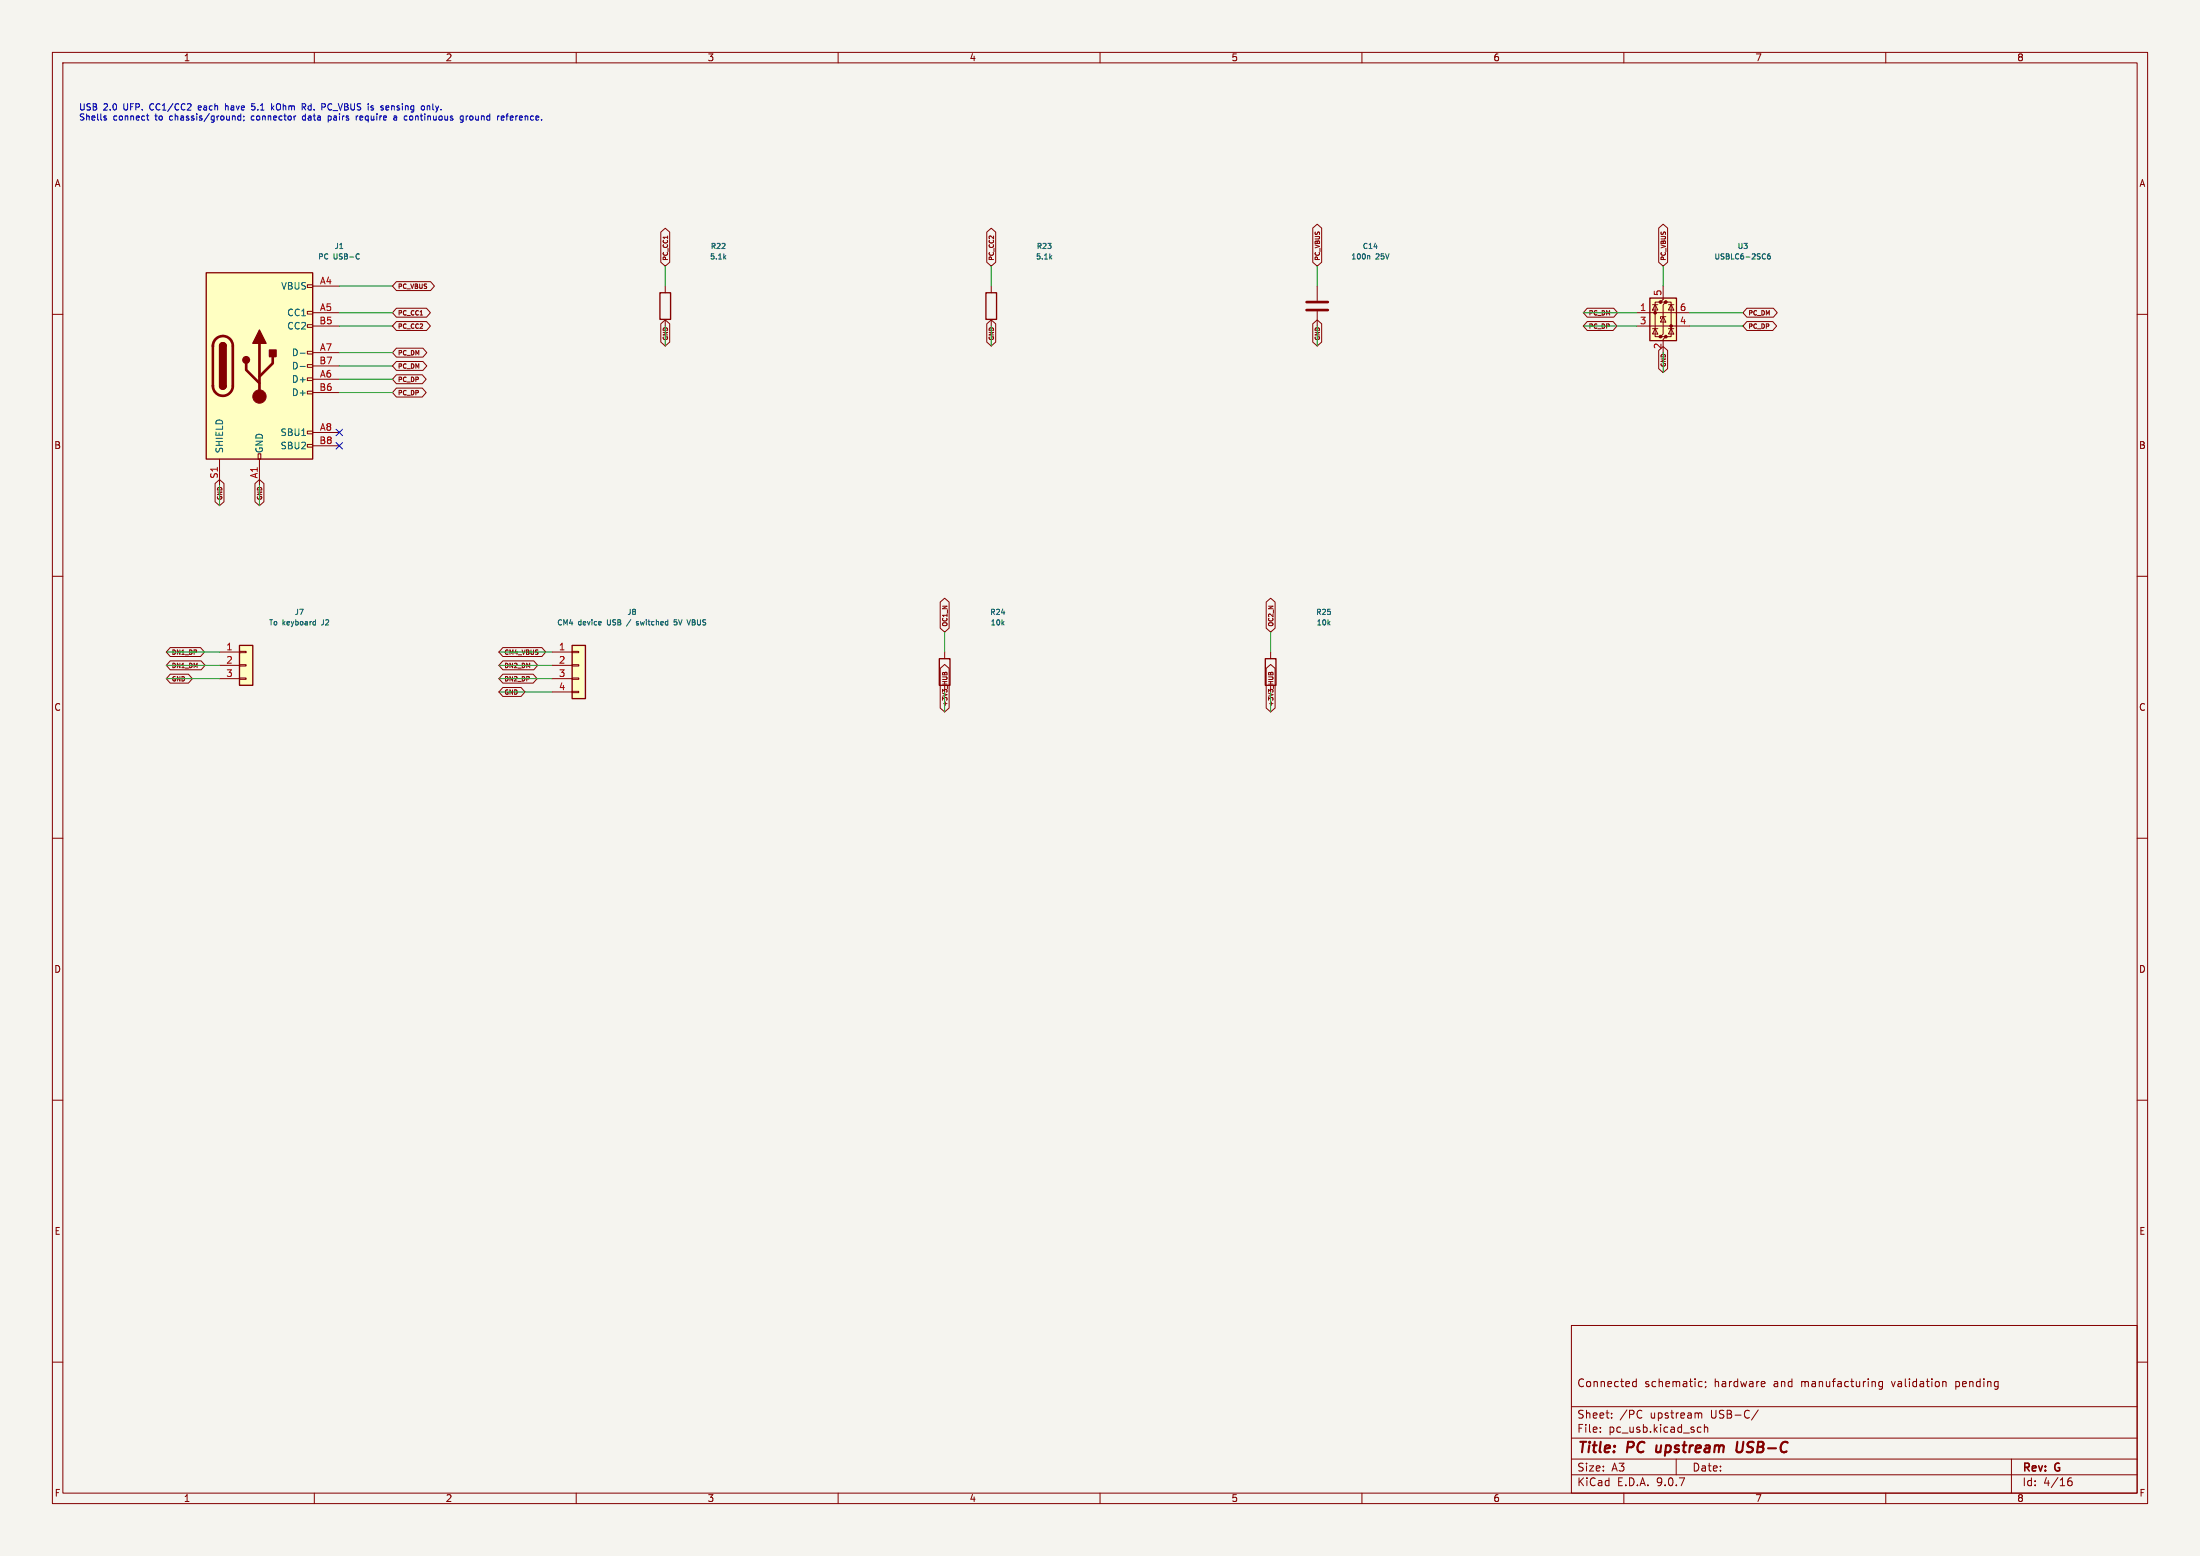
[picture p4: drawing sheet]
<svg xmlns="http://www.w3.org/2000/svg" width="420mm" height="297mm" viewBox="0 0 420 297" stroke-linecap="round" stroke-linejoin="round" font-family="sans-serif">
<path d="M0 0h420v297h-420z" fill="#f5f4ef" stroke="#f5f4ef" stroke-width=".19"/>
<g fill="none" stroke="#840000" stroke-width=".19">
<path d="M10 10h400v277h-400zM12 12h396v273h-396zM60 10v2M110 10v2M160 10v2M210 10v2M260 10v2M310 10v2M360 10v2M127 54.6v1.3M189.2 54.6v1.3M251.5 54.6v2.8"/>
<path d="M251.5 59.4v2.8M10 60h2M127 61v1.2M189.2 61v1.2M408 60h2M10 110h2M408 110h2M180.3 124.5v1.2M10 160h2M408 160h2M10 210h2M408 210h2"/>
<path d="M300 253h108v32h-108zM10 260h2M300 278.5h108M300 274.5h108M300 268.5h108M305.5 273.2v.2M305.5 272.5v.1M307.7 270.5v.2M307.7 269.8v.1M311.7 264.4l.2 .3 .5-.1M312.4 263.2v1.5M312.4 263.8l-.5-.1-.2 .3"/>
<path d="M313.2 269.2l.2 .1M313.4 270.5l-.2 .2M320 278.5v3M324.2 273.3h.5M324.2 272.5h.5M324.3 269.8h.5l.1 .9M324.4 264.6h.5M324.4 263.8h.5M325.4 272.5l.2-.1 .3 .1 .1 .9M325.4 271.9v1.5M325.6 263.8v.1M325.7 264.6l-.2 .3"/>
<path d="M335.7 269.1l-1.3 1.9M336.4 263.7l.5 .1v.2l-.7 .2M336.9 264.6l-.5 .1M357.9 263.8l.1 .9M359.4 263.8l-.5-.1-.2 .3 .1 .6h.6M359.4 263.7v1.2l-.3 .3-.4-.1M370.9 263.8h.5l.1 .9M384 278.5v6.5M408 260h2M60 285v2M110 285v2M160 285v2"/>
<path d="M210 285v2M260 285v2M300 281.5h108M310 285v2M360 285v2M394.7 282.9l.3-.2h.4l.2 .2v.4l-.3 .3-.4-.1-.2-.2M395.4 282.1a.59 .59 0 0 0-.7 .6"/>
</g>
<path d="M316.3 275.9l-.2 1 .3 .3M331.7 275.2l-.2 1.6 .1 .3a.66 .66 0 0 0 .9-.1" fill="none" stroke="#840000" stroke-width=".4"/>
<path d="M126 55.9h2v5.1h-2zM188.2 55.9h2v5.1h-2zM179.3 125.7h2.1v5.1h-2.1z" fill="none" stroke="#840000" stroke-width=".25"/>
<path d="M249.4 57.7h4.1M249.4 59.2h4.1" fill="none" stroke="#840000" stroke-width=".51"/>
<path d="M138.3 49.1l.3 .3M138.6 48.8l-.4 .4M200.5 49.1l.3 .3M200.8 48.8l-.4 .4M261.2 48.8l.3 .1v.5" fill="none" stroke="#006464" stroke-width=".19"/>
<path d="M109.2 123.2h2.6v10.2h-2.6z" fill="#ffffc2"/>
<path d="M109.2 123.2h2.6v10.2h-2.6zM241.6 125.7h2v5.1h-2z" fill="none" stroke="#840000" stroke-width=".25"/>
<path d="M105.4 124.5h3.8M105.4 127h3.8M105.4 129.5h3.8M105.4 132.1h3.8M109.2 124.3h1.3v.3h-1.3zM109.2 126.9h1.3v.2h-1.3zM109.2 129.4h1.3v.3h-1.3zM109.2 132h1.3v.2h-1.3zM242.6 124.5v1.2" fill="none" stroke="#840000" stroke-width=".19"/>
<path d="M120.4 118.2l-.8 1.3M121.5 119.2l.3 .1M121.8 118.6l-.3 .2 .3 .2M129.2 118.3h-.5v.5l.4-.1 .1 .2M129.2 119.1l-.1 .2-.4-.1M131.8 118.3l-.3 1" fill="none" stroke="#006464" stroke-width=".19"/>
<path d="M45.7 123.2h2.6v7.6h-2.6z" fill="#ffffc2"/>
<path d="M45.7 123.2h2.6v7.6h-2.6z" fill="none" stroke="#840000" stroke-width=".25"/>
<path d="M41.9 124.5h3.8M41.9 127h3.8M41.9 129.5h3.8M45.7 124.3h1.3v.3h-1.3zM45.7 126.9h1.3v.2h-1.3zM45.7 129.4h1.3v.3h-1.3z" fill="none" stroke="#840000" stroke-width=".19"/>
<path d="M59.9 118.6l.3 .1M60.2 118.3v1M60.2 119.2l-.3 .1" fill="none" stroke="#006464" stroke-width=".19"/>
<path d="M39.4 52.1h20.3v35.5h-20.3z" fill="#ffffc2"/>
<g fill="none" stroke="#840000" stroke-width=".19">
<path d="M58.7 54.4h1v.5h-1zM58.7 59.4h1v.5h-1zM59.7 54.6h5.1M59.7 59.7h5.1M58.7 62h1v.5h-1zM58.7 67.1h1v.5h-1zM58.7 69.6h1v.5h-1zM58.7 72.1h1v.5h-1zM58.7 74.7h1v.5h-1zM59.7 62.2h5.1M59.7 67.3h5.1M59.7 69.9h5.1"/>
<path d="M59.7 72.4h5.1M59.7 74.9h5.1M41.9 87.6v5.1M49.3 86.6h.5v1h-.5zM49.5 87.6v5.1M58.7 82.3h1v.5h-1zM58.7 84.8h1v.5h-1zM59.7 82.6h5.1M59.7 85.1h5.1"/>
</g>
<path d="M39.4 52.1h20.3v35.5h-20.3zM41.9 66a.64 .64 0 0 1 .6-.6 .64 .64 0 0 1 .7 .6M41.9 73.7a.64 .64 0 0 0 .6 .6 .64 .64 0 0 0 .7-.6" fill="none" stroke="#840000" stroke-width=".25"/>
<path d="M41.2 64.7a1.9 1.9 0 0 1 2.1-.4 1.9 1.9 0 0 1 1.1 1.7v7.7a1.91 1.91 0 0 1-1.9 1.9 1.91 1.91 0 0 1-1.9-1.9v-7.8l.2-.6zM47 69.3v1.3l2.5 2.6M49.5 65.5v10.2M52.1 68.1v1.2l-2.6 2.6" fill="none" stroke="#840000" stroke-width=".51"/>
<g fill="#840000" stroke="#840000" stroke-width=".25">
<path d="M41.9 66h1.3v7.7h-1.3z"/>
<path d="M42.1 65.6a.64 .64 0 0 1 .7-.1 .64 .64 0 0 1 .4 .5h-1.3z"/>
<path d="M41.9 73.7h1.3a.64 .64 0 0 1-.7 .6 .64 .64 0 0 1-.6-.6z"/>
<path d="M49.5 63l1.3 2.5h-2.5z"/>
<path d="M51.4 66.8h1.3v1.3h-1.3z"/>
<circle cx="47" cy="68.7" r=".63"/>
</g>
<circle cx="49.5" cy="75.7" r="1.27" fill="#840000" stroke="#840000" stroke-width=".19"/>
<path d="M68.4 48.4l.2 .1M68.6 49.3l-.2 .1M57.3 67.4h1M57.3 69.9h1" fill="none" stroke="#006464" stroke-width=".19"/>
<path d="M315 56.9h5v8.1h-5z" fill="#ffffc2"/>
<g fill="#840000" stroke="#840000" stroke-width=".19">
<circle cx="316" cy="59.7" r=".25"/>
<circle cx="317" cy="57.7" r=".25"/>
<circle cx="317" cy="64.3" r=".25"/>
<circle cx="318" cy="57.7" r=".25"/>
<circle cx="318" cy="64.3" r=".25"/>
<circle cx="319" cy="62.2" r=".25"/>
</g>
<g fill="none" stroke="#840000" stroke-width=".19">
<path d="M75.7 58.8h5.7l.8 .9-.8 .8h-5.7l-.8-.8zM75.7 53.8h6.5l.7 .8-.7 .9h-6.5l-.8-.9zM126.1 44.3l.9-.7 .9 .7v5.8l-.9 .7-.9-.7zM188.4 44.3l.8-.7 .9 .7v5.8l-.9 .7-.8-.7zM250.6 43.5l.9-.7 .8 .7v6.6l-.8 .7-.9-.7zM303 58.8h5.1l.7 .9-.7 .8h-5.1l-.7-.8zM312.4 59.7h10.2M315.5 58.2h1M316 58.2l.5 1h-1zM316.6 43.5l.9-.7 .9 .7v6.6l-.9 .7-.9-.7zM317 57.7h-1v6.6h1M317.5 54.6v2.6l-.5 .5h1l-.5 .5v5.6l-.5 .5h1l-.5 .5v2.5"/>
<path d="M318 57.7h1v6.6h-1M318.5 58.2h1M319 58.2l.5 1h-1zM333.5 58.8h5l.8 .9-.8 .8h-5l-.8-.8zM75.7 61.4h5.7l.8 .8-.8 .9h-5.7l-.8-.9zM75.7 69h5l.8 .9-.8 .8h-5l-.8-.8zM75.7 71.5h4.9l.8 .9-.8 .8h-4.9l-.8-.8zM75.7 74.1h4.9l.8 .8-.8 .9h-4.9l-.8-.9zM75.7 66.5h5l.8 .8-.8 .9h-5l-.8-.9zM126.1 61.8l.9-.7 .9 .7v3.5l-.9 .7-.9-.7zM188.4 61.8l.8-.7 .9 .7v3.5l-.9 .7-.8-.7zM250.6 61.8l.9-.7 .8 .7v3.5l-.8 .7-.9-.7z"/>
<path d="M303 61.4h4.9l.8 .8-.8 .9h-4.9l-.7-.9zM312.4 62.2h10.2M315.5 62.7h1M316 62.7l.5 1.1h-1zM316.6 66.9l.9-.8 .9 .8v3.5l-.9 .7-.9-.7zM317.5 60.5l.5 1h-1zM318 60.5h-1v.3M318.5 62.7h1M319 62.7l.5 1.1h-1zM333.5 61.4h4.9l.8 .8-.8 .9h-4.9l-.8-.9zM41.1 92.3l.8-.8 .9 .8v3.5l-.9 .7-.8-.7zM48.7 92.3l.8-.8 .9 .8v3.5l-.9 .7-.8-.7z"/>
<path d="M179.5 114.9l.8-.7 .9 .7v5l-.9 .8-.8-.8zM241.7 114.9l.9-.7 .8 .7v5l-.8 .8-.9-.8zM32.5 128.7h3.5l.7 .8-.7 .9h-3.5l-.8-.9zM32.5 123.6h5.8l.7 .9-.7 .8h-5.8l-.8-.8zM32.5 126.1h5.9l.7 .9-.7 .9h-5.9l-.8-.9zM96 123.6h7.4l.8 .9-.8 .8h-7.4l-.8-.8zM96 131.2h3.5l.7 .9-.7 .8h-3.5l-.8-.8zM96 128.7h5.8l.7 .8-.7 .9h-5.8l-.8-.9zM96 126.1h5.9l.7 .9-.7 .9h-5.9l-.8-.9zM179.5 127.6l.8-.8 .9 .8v7.5l-.9 .8-.8-.8zM180.3 128.5l-.3-.1-.1 .4M180.3 128.5l.2-.2 .2 .1 .1 .4"/>
<path d="M180.3 128.5v.3M241.7 127.6l.9-.8 .8 .8v7.5l-.8 .8-.9-.8zM242.6 128.5l.1-.2 .2 .1 .1 .4M242.6 128.5l-.4-.1v.4M242.6 128.5v.3"/>
</g>
<path d="M315 56.9h5v8.1h-5z" fill="none" stroke="#840000" stroke-width=".25"/>
<path d="M337 48.5h.1M337 49.3v.1M337.9 48.4l-.3 .1-.1 .2-.1 .6 .2 .1 .3-.1v-.4l-.3-.1-.2 .2" fill="none" stroke="#006464" stroke-width=".19"/>
<g fill="none" stroke="#009600" stroke-width=".19">
<path d="M64.8 59.7h10.1M64.8 54.6h10.1M127 50.8v3.8M189.2 50.8v3.8M251.5 50.8v3.8M302.3 59.7h10.1M317.5 50.8v3.8M322.6 59.7h10.1M64.8 62.2h10.1M64.8 67.3h10.1M64.8 74.9h10.1M64.8 72.4h10.1"/>
<path d="M64.8 69.9h10.1M127 62.2v3.8M189.2 62.2v3.8M251.5 62.2v3.8M302.3 62.2h10.1M317.5 67.3v3.8M322.6 62.2h10.1M41.9 92.7v3.8M49.5 92.7v3.8M31.7 124.5h10.2M31.7 127h10.2M31.7 129.5h10.2"/>
<path d="M95.2 124.5h10.2M95.2 127h10.2M95.2 129.5h10.2M95.2 132.1h10.2M180.3 120.7v3.8M180.3 132.1v3.8M242.6 120.7v3.8M242.6 132.1v3.8"/>
</g>
<path d="M64.2 84.5l1.2 1.2M64.2 81.9l1.2 1.3M65.4 84.5l-1.2 1.2M65.4 81.9l-1.2 1.3" fill="none" stroke="#000084" stroke-width=".19"/>
<g fill="none" stroke="#0000c2" stroke-width=".19">
<path d="M43 19.8v1.2M48.6 19.8h-.5l-.1 .6 .5-.1M51.8 19.8v1.2M57.7 19.8h.4l.3 .2-.2 .4h-.5M62 19.9l.1 .1-.1 .4M20 22.5l.3 .1 .1 .2-.4 .1M20 22.1l.3 .1M28 22.1h.4M28.1 21.7v1.1l.3 .1M37.9 20.3v.6M38.4 20.5l-.6 .1M43.4 20.2l-.4 .1"/>
<path d="M44.8 22.2l.1 .7M46 22.2l-.4-.1-.2 .3 .1 .5h.5M46 21.7v1.2M46.5 22.2v.1M46.6 22.9l-.1 .2M48 22.2v.6M48 20.9l.5 .1M52 20.5l.3 .5M52.3 20.2l-.5 .5M56.4 22.1h.1M58 20.4l.4 .6M58.2 22.1l-.4 .1-.1 .2 .1 .4 .4 .1"/>
<path d="M62.6 22.9h.5M62.6 22.1v1.2M68 22.1v.8M68.1 22.2l-.1 .2M71.3 20.7v.2M73.7 20.3l.4-.1 .1 .2M73.7 20.9h.5M74.2 20.5l-.5 .1M75.7 22.4l-.5 .2 .1 .3h.4M75.7 22.3v.6M78.2 22.2v.5l.1 .2M81 20.3v.6"/>
<path d="M81.6 20.3h.4l.1 .7M81.6 20.2v.8M88.4 22.2l-.3-.1-.3 .3 .2 .5h.4M88.4 22.1v1l-.2 .2h-.3M89 22.1v.8M89.2 22.1l-.2 .3M95.7 22.5l.5-.1v-.2l-.4-.1-.1 .2v.6h.5"/>
</g>
<g font-size="2.8" fill="#840000">
<text x="301" y="277.9">Title:</text>
<text x="310.6" y="277.9">PC</text>
<text x="317" y="277.9">upstream</text>
<text x="333.1" y="277.9">USB-C</text>
</g>
<g font-size="2.1" fill="#840000">
<text x="301" y="265">Connected</text>
<text x="313.9" y="265">schematic;</text>
<text x="327.3" y="265">hardware</text>
<text x="338.7" y="265">and</text>
<text x="344.1" y="265">manufacturing</text>
<text x="361.6" y="265">validation</text>
<text x="373.9" y="265">pending</text>
<text x="301" y="273.7">File:</text>
<text x="301" y="271">Sheet:</text>
<text x="307.1" y="273.7">pc_usb.kicad_sch</text>
<text x="309.2" y="271">/PC</text>
<text x="315.1" y="271">upstream</text>
<text x="326.7" y="271">USB-C/</text>
<text x="301" y="281.1">Size:</text>
<text x="307.6" y="281.1">A3</text>
<text x="323" y="281.1">Date:</text>
<text x="386" y="281.3">Rev:</text>
<text x="392.4" y="281.3">G</text>
<text x="301" y="283.9">KiCad</text>
<text x="308.7" y="283.9">E.D.A.</text>
<text x="316.3" y="283.9">9.0.7</text>
<text x="386" y="283.9">Id:</text>
<text x="390.1" y="283.9">4/16</text>
</g>
<g font-size="1.8" fill="#840000">
<text x="35" y="11.9">1</text>
<text x="85" y="11.9">2</text>
<text x="135" y="11.9">3</text>
<text x="185" y="11.9">4</text>
<text x="235" y="11.9">5</text>
<text x="285" y="11.9">6</text>
<text x="335" y="11.9">7</text>
<text x="385" y="11.9">8</text>
<text x="10.3" y="35.9">A</text>
<text x="408.3" y="35.9">A</text>
<text x="10.3" y="85.9">B</text>
<text x="408.2" y="85.9">B</text>
<text x="10.3" y="135.9">C</text>
<text x="408.2" y="135.9">C</text>
<text x="10.3" y="185.9">D</text>
<text x="408.2" y="185.9">D</text>
<text x="10.3" y="235.9">E</text>
<text x="408.3" y="235.9">E</text>
<text x="10.3" y="285.9">F</text>
<text x="35" y="286.9">1</text>
<text x="85" y="286.9">2</text>
<text x="135" y="286.9">3</text>
<text x="185" y="286.9">4</text>
<text x="235" y="286.9">5</text>
<text x="285" y="286.9">6</text>
<text x="335" y="286.9">7</text>
<text x="385" y="286.9">8</text>
<text x="408.3" y="285.9">F</text>
</g>
<g font-size="1.8" fill="#006464">
<text x="53.6" y="55.5">VBUS</text>
<text x="54.7" y="60.6">CC1</text>
<text x="54.7" y="63.1">CC2</text>
<text x="55.6" y="68.2">D-</text>
<text x="55.6" y="70.7">D-</text>
<text x="55.6" y="73.3">D+</text>
<text x="55.6" y="75.8">D+</text>
<text x="53.5" y="83.4">SBU1</text>
<text x="42.8" y="86.6" transform="rotate(-90 42.8 86.6)">SHIELD</text>
<text x="50.4" y="86.6" transform="rotate(-90 50.4 86.6)">GND</text>
<text x="53.5" y="86">SBU2</text>
</g>
<g font-size="1.8" fill="#a90000">
<text x="61" y="54.4">A4</text>
<text x="61" y="59.4">A5</text>
<text x="313" y="59.4">1</text>
<text x="317.2" y="56.6" transform="rotate(-90 317.2 56.6)">5</text>
<text x="320.6" y="59.4">6</text>
<text x="60.9" y="62">B5</text>
<text x="313" y="62">3</text>
<text x="320.6" y="62">4</text>
<text x="60.9" y="69.6">B7</text>
<text x="61" y="67.1">A7</text>
<text x="317.2" y="66.7" transform="rotate(-90 317.2 66.7)">2</text>
<text x="60.9" y="74.7">B6</text>
<text x="61" y="72.1">A6</text>
<text x="61" y="82.3">A8</text>
<text x="60.9" y="84.8">B8</text>
<text x="41.7" y="91.5" transform="rotate(-90 41.7 91.5)">S1</text>
<text x="49.3" y="91.4" transform="rotate(-90 49.3 91.4)">A1</text>
<text x="43.1" y="124.2">1</text>
<text x="106.6" y="124.2">1</text>
<text x="43.1" y="126.7">2</text>
<text x="43.1" y="129.3">3</text>
<text x="106.6" y="126.7">2</text>
<text x="106.6" y="129.3">3</text>
<text x="106.6" y="131.8">4</text>
</g>
<g font-size="1.7" fill="#0000c2">
<text x="15" y="21.4">USB</text>
<text x="15" y="23.3">Shells</text>
<text x="19.7" y="21.4">2.0</text>
<text x="21.6" y="23.3">connect</text>
<text x="23.7" y="21.4">UFP.</text>
<text x="28.9" y="21.4">CC1/CC2</text>
<text x="29.8" y="23.3">to</text>
<text x="32.7" y="23.3">chassis/ground;</text>
<text x="38.4" y="21.4">each</text>
<text x="43.7" y="21.4">have</text>
<text x="48.5" y="23.3">connector</text>
<text x="49" y="21.4">5.1</text>
<text x="53" y="21.4">kOhm</text>
<text x="58.5" y="23.3">data</text>
<text x="59" y="21.4">Rd.</text>
<text x="63" y="21.4">PC_VBUS</text>
<text x="63.6" y="23.3">pairs</text>
<text x="69.1" y="23.3">require</text>
<text x="72.1" y="21.4">is</text>
<text x="74.8" y="21.4">sensing</text>
<text x="76.6" y="23.3">a</text>
<text x="78.8" y="23.3">continuous</text>
<text x="82.7" y="21.4">only.</text>
<text x="89.7" y="23.3">ground</text>
<text x="97" y="23.3">reference.</text>
</g>
<g font-size="1.4" fill="#006464">
<text x="63.8" y="47.7">J1</text>
<text x="135.6" y="47.7">R22</text>
<text x="197.8" y="47.7">R23</text>
<text x="260" y="47.7">C14</text>
<text x="331.6" y="47.7">U3</text>
<text x="60.6" y="49.7">PC</text>
<text x="63.7" y="49.7">USB-C</text>
<text x="135.4" y="49.7">5.1k</text>
<text x="197.7" y="49.7">5.1k</text>
<text x="257.8" y="49.7">100n</text>
<text x="262.6" y="49.7">25V</text>
<text x="327.2" y="49.7">USBLC6-2SC6</text>
<text x="51.2" y="119.6">To</text>
<text x="53.9" y="119.6">keyboard</text>
<text x="56.2" y="117.6">J7</text>
<text x="61.6" y="119.6">J2</text>
<text x="106.3" y="119.6">CM4</text>
<text x="110.4" y="119.6">device</text>
<text x="116.1" y="119.6">USB</text>
<text x="119.7" y="117.6">J8</text>
<text x="122.2" y="119.6">switched</text>
<text x="129.6" y="119.6">5V</text>
<text x="132.5" y="119.6">VBUS</text>
<text x="188.9" y="117.6">R24</text>
<text x="189" y="119.6">10k</text>
<text x="251.1" y="117.6">R25</text>
<text x="251.2" y="119.6">10k</text>
</g>
<g font-size="1.2" fill="#840000">
<text x="127.7" y="49.8" transform="rotate(-90 127.7 49.8)">PC_CC1</text>
<text x="189.9" y="49.8" transform="rotate(-90 189.9 49.8)">PC_CC2</text>
<text x="252.2" y="49.8" transform="rotate(-90 252.2 49.8)">PC_VBUS</text>
<text x="318.2" y="49.8" transform="rotate(-90 318.2 49.8)">PC_VBUS</text>
<text x="75.9" y="55.3">PC_VBUS</text>
<text x="75.9" y="60.4">PC_CC1</text>
<text x="75.9" y="62.9">PC_CC2</text>
<text x="127.7" y="65.1" transform="rotate(-90 127.7 65.1)">GND</text>
<text x="189.9" y="65.1" transform="rotate(-90 189.9 65.1)">GND</text>
<text x="252.2" y="65.1" transform="rotate(-90 252.2 65.1)">GND</text>
<text x="303.2" y="60.4">PC_DM</text>
<text x="303.2" y="62.9">PC_DP</text>
<text x="333.7" y="60.4">PC_DM</text>
<text x="333.7" y="62.9">PC_DP</text>
<text x="75.9" y="70.6">PC_DM</text>
<text x="75.9" y="68">PC_DM</text>
<text x="318.2" y="70.2" transform="rotate(-90 318.2 70.2)">GND</text>
<text x="75.9" y="73.1">PC_DP</text>
<text x="75.9" y="75.6">PC_DP</text>
<text x="42.6" y="95.6" transform="rotate(-90 42.6 95.6)">GND</text>
<text x="50.2" y="95.6" transform="rotate(-90 50.2 95.6)">GND</text>
<text x="181.1" y="119.7" transform="rotate(-90 181.1 119.7)">OC1_N</text>
<text x="243.3" y="119.7" transform="rotate(-90 243.3 119.7)">OC2_N</text>
<text x="32.7" y="125.2">DN1_DP</text>
<text x="96.2" y="125.2">CM4_VBUS</text>
<text x="32.7" y="130.3">GND</text>
<text x="32.7" y="127.7">DN1_DM</text>
<text x="96.2" y="130.3">DN2_DP</text>
<text x="96.2" y="127.7">DN2_DM</text>
<text x="96.2" y="132.8">GND</text>
<text x="181.1" y="134.9" transform="rotate(-90 181.1 134.9)">+3V3_HUB</text>
<text x="243.3" y="134.9" transform="rotate(-90 243.3 134.9)">+3V3_HUB</text>
</g>
</svg>
